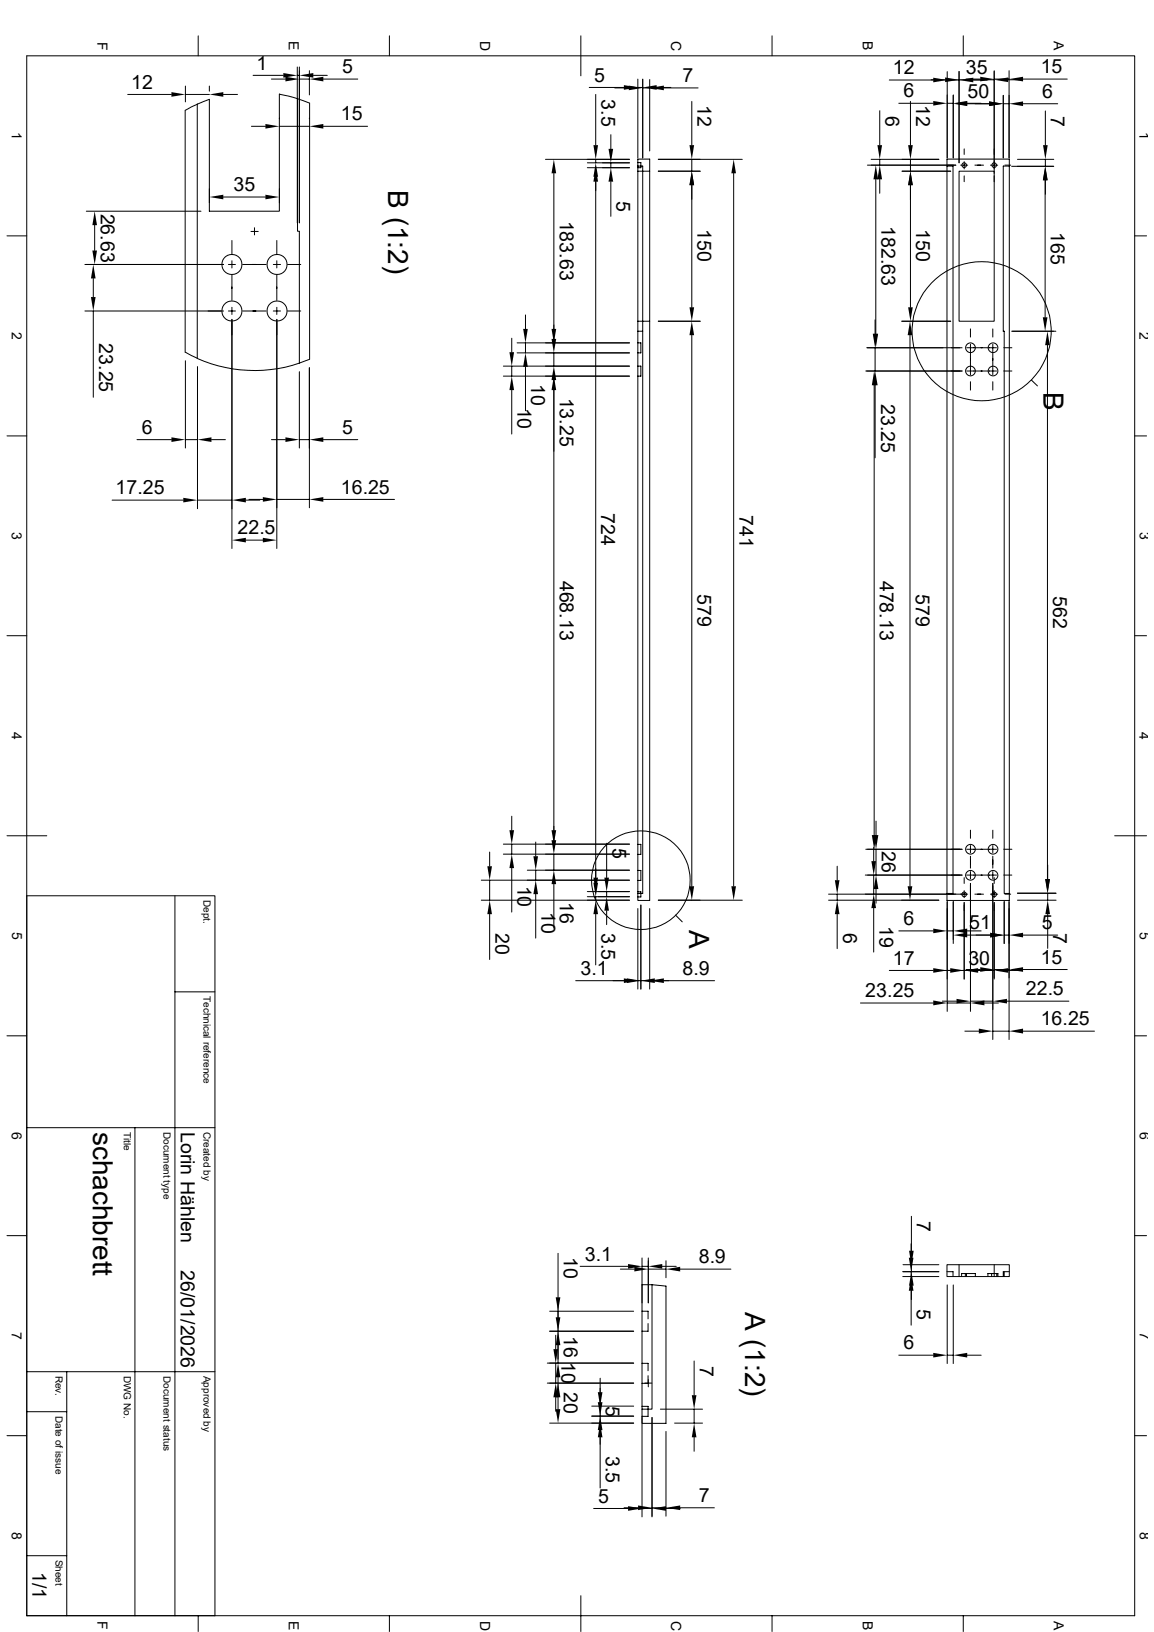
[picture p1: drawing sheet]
<svg xmlns="http://www.w3.org/2000/svg" width="210mm" height="297mm" viewBox="0 0 210 297" stroke-linecap="round" stroke-linejoin="round" font-family="sans-serif">
<g fill="none" stroke="#000" stroke-width=".18">
<path d="M4.9 10.2h201.6v283.8h-201.6zM23.2 17.2h8M33.7 15.7v2.8M33.7 17.2h4.4M35.9 19l-2.2 1.1M36.1 6.5v3.7M38.1 15.7v.9M40.6 17.2h2.6M46.1 13.7h5.5M49.4 14.4h2.5M50.8 17.1v21.3h-12.7v-20.3l-2.2 .9M50.8 17.1l2.5 .6 3 1.1v46.6a25.7 25.7 0 0 1-20.4-.2v-46.3"/>
<path d="M54.1 12.2v28.4M54.1 13.7h.4M54.1 17.9v24.2h.4v24M54.5 12.2v28.4M54.5 14.4h1.8M56.3 12.9v4.4M57 13.7h2.6M58.8 14.4h6.3M70.9 6.5v3.7M105.7 6.5v7.3M107.2 15.9h6.3M108.4 17.2v9.2"/>
<path d="M111.9 16h2.5M116.1 14.4v14.3M116.1 15.9h.9M117 14.4v14.3M117 16h1.2M118.2 14.5v13M119.5 15.9h2.6M120.8 16h6.2M125.9 18.5v7.9M140.5 6.5v3.7M161.8 14.6h8M163.6 18.8h6.2"/>
<path d="M165.7 18.5v7.9M169.5 14.5h2.5M172.4 13v15.7M172.4 18.8h1.1M172.4 14.6h2.1M173.5 17.3v11.4M174.5 13v16.6M174.5 14.5h6.4M175.3 6.5v3.7M175.8 14.4h2.6M176 18.8h2.6M176 18.9h4"/>
<path d="M177.1 14.6h2.6M180.9 12.9v18.6M180.9 14.4h2.7M182.6 17.4v11.3M182.6 18.9h1M183.5 14.5h2.5M183.6 12.9v15.8M186.2 18.9h6.3M186.2 14.4h8M15.7 38.4h20.9M33.7 20.1v44M40.6 35.9h7.7"/>
<path d="M45.8 23h2.5M50.8 21.5v.1M50.8 23h5.5M50.8 34.3v2.6M58.8 23h8.1M99.3 29h15.3M100.8 31.5v30.2M106.9 29.6h7.7M108.4 29v.6M108.4 32.2v128.5M111.2 24.5v2.6M111.2 29.6v.9"/>
<path d="M111.2 33.1v6.3M114.6 30.5h-7.7M116.1 29h2.1v134.9h-2.1v-1.3h.9v-132.4h-.9zM116.1 30.2v30.1h.9M116.1 29.6h.5v.9h-.5M116.1 31.2h2.1M125.9 29v2.2M125.9 33.7v22.2M127.4 31.2h-7.6M133.5 31.5v129.8M135.1 29h-15.3M157.9 30.1h16"/>
<path d="M158.5 29h12.4M159.4 32.6v28.1M160.1 20.2v6.2M160.1 29v1.1M160.1 32.6v2.6M164.2 31.2h8.8M165.7 33.7v22.2M165.7 29v2.2M172.3 30.2h1.1v132.4h-1.1zM172.3 30.2v-1.2h11.4v1.2h-1.1v30.1h.2v102.3h.9M174.5 31.2h6.4v27.3h-6.4zM174.8 30.1h1.3"/>
<path d="M175.5 27.1v1M175.5 29.4v1.3M175.5 32v1.1M177.4 30.1h1.6M180.3 30.1h1.3M180.9 32v1.1M182.9 30.1h1M183.7 30.2v133.7h-11.4v-1.3M185.2 29h6.6M190.2 20.2v6.2M190.2 29v1.3M190.2 32.8v24.9"/>
<path d="M191.8 30.3h-7.7M1.3 42.9h3.6M15.5 56.6h25.2M17 50.7v3.4M17 56.6v15.7M17.2 41v4.6M40.7 48.1h-25.2M41.6 48.1h1.2M41.6 56.6h1.2M42.2 58.1v41.7M42.2 43.8v2.4M42.2 47.5v1.3"/>
<path d="M42.2 50.1v4.6M42.2 55.9v1.3M44.2 48.1h4.2M44.2 56.6h4.2M45.7 42.1h1.3M46.3 41.4v1.4M49.7 48.1h1.4M49.7 56.6h1.4M50.4 58.1v41.7M50.4 43.8v2.4M50.4 47.5v1.3M50.4 50.1v4.6"/>
<path d="M50.4 55.9v1.3M52.3 48.1h2.4M52.3 56.6h2.4M95.6 57.3v2.6M116.1 58.5h2.1M119.8 58.5h7.6M159.3 58.2v2.5M164.1 58.5h8.9M176.6 59.9v1.4M180.7 59.9v1.4M206.5 42.9h2.2M1.3 79.3h3.6"/>
<path d="M33.7 64.1l2.2 1.1M33.7 65.7v15.8M35.9 66.8v25.8M54.5 67.6v13.9M56.3 66.9v25.5M91.6 66.6h23M91.6 68.5h23M93.1 61.6v2.5M93.1 66.6v1.9M93.1 71v8M94.1 62.4h20.5M94.1 64.2h20.5"/>
<path d="M95.6 62.4v1.8M95.6 66.8v8M100.8 64.2v2.4M100.8 69.2v83.7M116.1 66.6h.5v1.9h-.5M116.1 62.4h.5v1.8h-.5M116.1 60.3v102.3M125.9 61v100.3M157.6 67.5h17.5M157.7 63.3h17.4M159.1 70.1v81.9M159.3 63.3v4.2"/>
<path d="M159.3 70.1v13.2M165.6 61v100.3M175.9 63.3h5.5M175.9 67.5h5.5M176.6 62.7v1.3M176.6 64.1v2.7M176.6 66.9v1.3M176.6 69.5v1.5M180.7 62.7v1.3M180.7 64.1v2.7M180.7 66.9v1.3M180.7 69.5v1.5"/>
<path d="M182.7 63.3h1.5M182.7 67.5h1.5M184.1 60.3h8.1M187.7 69.2l1.1 1M190.6 62.8v97.2M206.5 79.3h2.2M20.4 91h13M24.9 80h6.3M33.7 80h2.2M35.9 91h6.3M38.5 80h2.5M44.7 98.3h3.1"/>
<path d="M44.7 91h2.6M45.3 90.9h2.5M49.4 80h2.5M50.4 90.9h5.9M54.5 80h1.8M58.8 90.9h13M58.8 80h6.3M1.3 115.7h3.6M206.5 115.7h2.2M1.3 152.1h7.2M89.1 155.1v2.5M91.6 153.6h23"/>
<path d="M91.6 155.4h23M93.1 148.5v2.6M93.1 153.6v1.8M93.1 158v8M96 158.4h18.6M97.5 153.2v2.6M97.5 158.4v1.8M100.8 155.4v3M110.4 153.5v6.2M116.1 158.4h.5v1.8h-.5M116.1 153.7h.5v1.8h-.5M152.4 157.6v2.6"/>
<path d="M157.5 159.3h17.6M157.6 154.6h17.5M159 154.2v2.5M159 159.3v3.4M159.4 149.4v2.6M159.4 154.6v4.7M175.5 159.7v1.1M175.9 154.6h5.5M175.9 159.3h5.5M176.6 151.1v1.5M176.6 153.9v1.3M176.6 155.8v2.2"/>
<path d="M176.6 158.6v1.3M180.7 151.1v1.5M180.7 153.9v1.3M180.7 155.8v2.2M180.7 158.6v1.3M180.9 159.7v1.1M182.7 154.6h1.5M182.7 159.3h1.5M190.7 157.4v2.6M202.9 152.1h5.8M4.9 163h34.2v131M31.8 163v131"/>
<path d="M87.6 163.8h27M87.6 160.2h27M89.1 160.2v3.6M89.1 166.4v8.2M97.5 162.7v8M100.8 160.9v8M106.9 163.2h7.7M108.4 163.2v.6M108.4 166.4v9.2M110.4 162.3v.9M110.4 165.7v2.6M114.1 178.5h-9.3"/>
<path d="M114.6 162.3h-7.7M116.1 162.3h.5v.9h-.5M116.1 165.4v14.6M116.6 164.7v15.3M118.2 165.4v14.6M118.2 178.5h-2.1M119.8 163.8h15.3M122.9 166.5l1.3 1.3M130 178.5h-10.8M150.8 162.7h25.3M150.8 163.8h20.1M152.4 162.7v1.1"/>
<path d="M152.4 166.4v6.2M159 165.3v8M159.4 161.8v2.6M161.8 176.6h8M163.6 169.4h6.2M170.4 176.6h10.5M172.4 164.1v20M172.4 169.4h1.1M173.5 164.1v7.6M175.5 162.1v1.3M175.5 164.3v13.9M175.8 176.4h2.6"/>
<path d="M176 169.4h2.6M176 170.2h4.2M176.6 160.8v23.3M177.4 162.7h1.6M180.3 162.7h1.3M180.7 160.8v28.4M180.9 162.1v1.3M180.9 164.3v13.9M180.9 176.4h2.7M182.8 164.1v7.6M182.8 170.2h.8M182.9 162.7h1"/>
<path d="M183.5 176.6h2.5M183.6 164.1v25.1M185.2 163.8h7M185.2 162.6h7M186.2 170.2h6.3M186.2 176.4h8M190.7 162.6v1.2M190.7 166.4v6.2M1.3 188.5h3.6M31.8 180.5h7.3M156.6 182.5h13.2M171.5 182.2h2.6"/>
<path d="M172.4 182.5h4.2M175.6 187.7h2.5M176.6 182.2h4.1M179.2 182.5h2.5M180.7 187.7h2.9M183.3 182.2h11.2M186.2 187.7h13M206.5 188.5h2.2M4.9 205.2h34.2M24.6 205.2v88.8M1.3 224.9h3.6M100 238.6h15.3"/>
<path d="M101.6 228.1v8M101.6 237.2v10.9M105.6 230.5h8.7M112.9 231h2.5M116.8 233.8h1.9l2.5 .3v24.9h-4.4v-2.5h1.9v-22.7M116.8 238.6h1.1v1.4M116.8 228.9v27.6M116.8 230.5h1.2M118 231h3.2M118 228.9v8.2M120.5 230.5h2.6M121.2 229.4v3.1"/>
<path d="M123.8 231h9.2M164.3 231.4h6.6M164.3 232.3h6.6M164.3 230.2h6.6M165.8 226.4v2.5M165.8 231.4v.9M165.8 234.9v6.3M165.9 221.4v6.2M165.9 230.2v1.2M165.9 234v2.5M172.3 230.2h11.4v2.1h-11.4zM172.3 231.4h1.1v.9"/>
<path d="M172.4 233.8v14.4M173.5 233.8v14.4M174.5 230.2v2.1M175.7 231.8v.5M175.9 231.8h-.9v.5M175.9 231.8h1.6v.5M175.9 231.8v.5M180.5 231.8h.9M180.5 231.8h-.7v.5M180.5 231.8v.5M180.9 230.2v2.1M181.4 231.8h.2v.5"/>
<path d="M181.4 231.8v.5M182.8 231.4v.9M183.7 231.4h-1.1v.9M206.5 224.9h2.2M4.9 256.9h7.2M4.9 249.6h34.2M12.1 249.6v44.4M99.6 251.7h15.7M99.6 248.1h15.7M100 242.3h15.3M101.1 243v2.5M101.1 248.1v3.6"/>
<path d="M101.1 254.3v2.5M101.6 254.3v2.2M101.6 250.7v2.5M107.7 257.7h7.6M107.7 255.9h7.6M109.2 250.8v4.4M109.2 255.9v3.1M115.3 259h-15.3M116.8 255.9h1.1v1.9h-1.1M116.8 248.1h1.1v1.4M116.8 258v18.1M117.9 250.4v1.4"/>
<path d="M117.9 240.9v1.4h-1.1M118 251.1v1.3M118.6 251.7l-1.8 .1M118.7 258v18.1M120.2 256.5h7.6M122.8 259h5M126.3 247.7v6.2M126.3 256.5v2.5M163.6 246.6h6.2M172.4 246.6h1.1M176 246.6h2.6M1.3 261.3h3.6"/>
<path d="M108 274.5h6.3M109.2 260.3v10.5M113.6 274.4h2.5M116.8 274.5h1.9M118.7 274.4h2.5M121.2 274.5h2.6M121.2 260.5v15.4M123.8 274.4h6.2M126.3 261.6v2.5M206.5 261.3h2.2M4.9 283.1h7.2M36.1 294v2.9"/>
<path d="M70.9 294v2.9M105.7 290.4v6.5M140.5 294v2.9M175.3 294v2.9"/>
<circle cx="175.5" cy="30.1" r=".43"/>
<circle cx="180.9" cy="30.1" r=".43"/>
<circle cx="42.2" cy="48.1" r="1.83"/>
<circle cx="42.2" cy="56.6" r="1.83"/>
<circle cx="50.4" cy="56.6" r="1.83"/>
<circle cx="50.4" cy="48.1" r="1.83"/>
<circle cx="176.6" cy="67.5" r=".88"/>
<circle cx="176.6" cy="63.3" r=".88"/>
<circle cx="178.6" cy="60.3" r="12.7"/>
<circle cx="180.7" cy="63.3" r=".88"/>
<circle cx="180.7" cy="67.5" r=".88"/>
<circle cx="176.6" cy="159.3" r=".88"/>
<circle cx="176.6" cy="154.6" r=".88"/>
<circle cx="180.7" cy="159.3" r=".88"/>
<circle cx="180.7" cy="154.6" r=".88"/>
<circle cx="116.6" cy="160.2" r="9"/>
<circle cx="175.5" cy="162.8" r=".43"/>
<circle cx="180.9" cy="162.8" r=".43"/>
</g>
<g fill="#000">
<path d="M31.2 16.8l2.5 .4-2.5 .4zM38.1 17.2l2.5-.4v.8zM51.6 13.3l2.5 .4-2.5 .4zM51.9 14l2.6 .4-2.6 .4zM54.5 13.7l2.5-.4v.8zM56.3 14.4l2.5-.4v.8zM113.5 15.5l2.6 .4-2.6 .4zM114.4 15.6l2.6 .4-2.6 .4zM117 15.9l2.5-.4v.8zM118.2 16l2.6-.4v.8zM169.8 18.4l2.6 .4-2.6 .4zM169.8 14.1l2.6 .5-2.6 .4z"/>
<path d="M172 14.1l2.5 .4-2.5 .4zM173.5 18.9l2.5-.4v.8zM173.5 18.8l2.5-.4v.8zM174.5 14.6l2.6-.5v.9zM178.4 14l2.5 .4-2.5 .4zM180 18.5l2.6 .4-2.6 .4zM180.9 14.5l2.6-.4v.8zM183.6 18.9l2.6-.4v.8zM183.6 14.4l2.6-.4v.8zM38.1 35.9l2.5-.5v.9zM48.3 35.4l2.5 .5-2.5 .4zM48.3 22.6l2.5 .4-2.5 .4z"/>
<path d="M56.3 23l2.5-.4v.8zM100.8 29l.4 2.5h-.8zM108.4 30.5l.4 2.6h-.8zM108.4 29.6l.4 2.6h-.8zM108 26.4h.8l-.4 2.6zM110.7 27.1h.9l-.4 2.5zM111.2 30.5l.4 2.6h-.9zM125.9 31.2l.4 2.5h-.8zM125.5 26.4h.8l-.4 2.6zM133.5 29l.4 2.5h-.8zM159.4 30.1l.4 2.5h-.8zM160.1 30.1l.4 2.5h-.8z"/>
<path d="M159.7 26.4h.8l-.4 2.6zM165.7 31.2l.4 2.5h-.8zM165.3 26.4h.8l-.4 2.6zM190.2 30.3l.4 2.5h-.8zM190.2 30.3l.5 2.5h-.9zM189.8 26.4h.9l-.5 2.6zM17 48.1l.4 2.6h-.8zM16.6 54.1h.8l-.4 2.5zM16.8 45.6h.9l-.5 2.5zM17.2 38.4l.5 2.6h-.9zM95.2 59.9h.9l-.5 2.5zM100.4 59.9h.8l-.4 2.5z"/>
<path d="M125.5 55.9h.8l-.4 2.6zM165.3 55.9h.8l-.4 2.6zM189.8 57.7h.8l-.4 2.6zM31.2 79.6l2.5 .4-2.5 .4zM35.9 80l2.6-.4v.8zM51.9 79.6l2.6 .4-2.6 .4zM56.3 80l2.5-.4v.8zM92.7 64.1h.9l-.5 2.5zM93.1 68.5l.5 2.5h-.9zM95.6 64.2l.5 2.6h-.9zM100.4 61.7h.8l-.4 2.5zM100.8 66.6l.4 2.6h-.8z"/>
<path d="M100.8 68.5l.4 2.5h-.8zM125.9 58.5l.4 2.5h-.8zM159.1 67.5l.4 2.6h-.8zM158.8 60.7h.9l-.4 2.6zM159.3 67.5l.4 2.6h-.9zM159 60.7h.8l-.4 2.6zM165.6 58.5l.4 2.5h-.8zM190.6 60.3l.5 2.5h-.9zM33.4 90.6l2.5 .4-2.5 .4zM42.2 91l2.5-.4v.8zM42.2 98.3l2.5-.4v.8zM47.8 90.5l2.6 .4-2.6 .4z"/>
<path d="M47.8 97.9l2.6 .4-2.6 .4zM56.3 90.9l2.5-.4v.8zM88.7 157.6h.8l-.4 2.6zM92.7 151.1h.9l-.5 2.5zM93.1 155.4l.5 2.6h-.9zM97.1 155.8h.8l-.4 2.6zM100.4 151.1h.8l-.4 2.5zM100.4 152.9h.8l-.4 2.5zM108 159.7h.8l-.4 2.6zM110 159.7h.8l-.4 2.6zM158.6 156.7h.8l-.4 2.6zM158.7 152h.8l-.4 2.6z"/>
<path d="M159 152h.9l-.5 2.6zM190.2 160h.9l-.5 2.6zM190.2 160h.9l-.4 2.6zM89.1 163.8l.4 2.6h-.8zM97.5 160.2l.4 2.5h-.8zM100.8 158.4l.4 2.5h-.8zM108 160.7h.8l-.4 2.5zM108.4 163.8l.4 2.6h-.8zM110.4 163.2l.4 2.5h-.8zM113.5 178.1l2.6 .4-2.6 .4zM114.1 178.1l2.5 .4-2.5 .4zM116.6 178.5l2.6-.4v.8z"/>
<path d="M118.2 178.5l2.6-.4v.8zM125.5 161.3h.8l-.4 2.5zM133.1 161.3h.8l-.4 2.5zM151.9 160.2h.9l-.4 2.5zM152.4 163.8l.4 2.6h-.9zM159 162.7l.4 2.6h-.8zM159.4 159.3l.5 2.5h-.9zM165.2 161.3h.8l-.4 2.5zM169.8 169l2.6 .4-2.6 .4zM169.8 176.2l2.6 .4-2.6 .4zM172.9 176.2l2.6 .4-2.6 .4zM173.5 169.4l2.5-.4v.8z"/>
<path d="M173.5 170.2l2.5-.4v.8zM175.5 176.6l2.5-.4v.8zM178.4 176l2.5 .4-2.5 .5zM180.2 169.8l2.6 .4-2.6 .4zM180.9 176.6l2.6-.4v.8zM183.6 170.2l2.6-.4v.8zM183.6 176.4l2.6-.4v.9zM190.7 163.8l.4 2.6h-.9zM169.8 182.1l2.6 .4-2.6 .5zM174.1 181.8l2.5 .4-2.5 .4zM178.1 187.2l2.6 .5-2.6 .4zM176.6 182.5l2.6-.4v.9z"/>
<path d="M180.7 182.2l2.6-.4v.8zM183.6 187.7l2.6-.5v.9zM101.1 239.7h.9l-.4 2.6zM101.1 236.1h.9l-.4 2.5zM114.3 230l2.5 .5-2.5 .4zM115.4 230.5l2.6 .5-2.6 .4zM118 230.5l2.5-.5v.9zM121.2 231l2.6-.5v.9zM165.4 228.9h.8l-.4 2.5zM165.8 232.3l.4 2.6h-.8zM165.9 231.4l.4 2.6h-.9zM165.4 227.6h.9l-.4 2.6z"/>
<path d="M101.1 251.7l.5 2.6h-.9zM100.7 245.5h.9l-.5 2.6zM101.1 256.5h.9l-.4 2.5zM101.6 251.7l.4 2.6h-.9zM101.6 248.1l.4 2.6h-.9zM101.6 242.3l.4 2.5h-.9zM108.8 255.2h.8l-.4 2.5zM108.8 253.4h.8l-.4 2.5zM125.9 253.9h.8l-.4 2.6zM169.8 246.2l2.6 .4-2.6 .5zM173.5 246.6l2.5-.4v.9zM109.2 259l.4 2.6h-.8z"/>
<path d="M109.2 257.7l.4 2.6h-.8zM114.3 274.1l2.5 .4-2.5 .5zM116.1 274l2.6 .4-2.6 .4zM118.7 274.5l2.5-.4v.9zM121.2 274.4l2.6-.4v.8zM126.3 259l.4 2.6h-.8z"/>
</g>
<g font-size="5.1">
<text x="70.7" y="34.6" transform="rotate(90 70.7 34.6)">B (1:2)</text>
<text x="189.9" y="71.3" transform="rotate(90 189.9 71.3)">B</text>
<text x="125.4" y="169.2" transform="rotate(90 125.4 169.2)">A</text>
<text x="16.9" y="206" transform="rotate(90 16.9 206)">schachbrett</text>
<text x="135.6" y="238.8" transform="rotate(90 135.6 238.8)">A (1:2)</text>
</g>
<g font-size="3.6">
<text x="23.9" y="16.2">12</text>
<text x="46.7" y="12.7">1</text>
<text x="62.3" y="13.3">5</text>
<text x="108.1" y="14.9">5</text>
<text x="124.2" y="15">7</text>
<text x="162.5" y="13.5">12</text>
<text x="164.4" y="17.7">6</text>
<text x="175.8" y="13.5">35</text>
<text x="176.1" y="17.8">50</text>
<text x="189.4" y="13.3">15</text>
<text x="189.7" y="17.8">6</text>
<text x="62" y="21.9">15</text>
<text x="109.5" y="18.1" transform="rotate(90 109.5 18.1)">3.5</text>
<text x="126.9" y="19.1" transform="rotate(90 126.9 19.1)">12</text>
<text x="161.2" y="21" transform="rotate(90 161.2 21)">6</text>
<text x="166.7" y="19.1" transform="rotate(90 166.7 19.1)">12</text>
<text x="191.3" y="21" transform="rotate(90 191.3 21)">7</text>
<text x="42.5" y="34.8">35</text>
<text x="18.3" y="38.9" transform="rotate(90 18.3 38.9)">26.63</text>
<text x="101.9" y="40.1" transform="rotate(90 101.9 40.1)">183.63</text>
<text x="112.2" y="36.5" transform="rotate(90 112.2 36.5)">5</text>
<text x="127" y="41.7" transform="rotate(90 127 41.7)">150</text>
<text x="160.4" y="41.1" transform="rotate(90 160.4 41.1)">182.63</text>
<text x="166.8" y="41.7" transform="rotate(90 166.8 41.7)">150</text>
<text x="191.3" y="42.2" transform="rotate(90 191.3 42.2)">165</text>
<text x="18" y="62.5" transform="rotate(90 18 62.5)">23.25</text>
<text x="96.7" y="69.9" transform="rotate(90 96.7 69.9)">10</text>
<text x="94.2" y="74.2" transform="rotate(90 94.2 74.2)">10</text>
<text x="101.9" y="72.3" transform="rotate(90 101.9 72.3)">13.25</text>
<text x="160.4" y="73.5" transform="rotate(90 160.4 73.5)">23.25</text>
<text x="25.8" y="78.9">6</text>
<text x="62.3" y="78.9">5</text>
<text x="21" y="90">17.25</text>
<text x="62" y="89.8">16.25</text>
<text x="109.4" y="93.4" transform="rotate(90 109.4 93.4)">724</text>
<text x="134.6" y="93.7" transform="rotate(90 134.6 93.7)">741</text>
<text x="43.2" y="97.2">22.5</text>
<text x="101.9" y="105.7" transform="rotate(90 101.9 105.7)">468.13</text>
<text x="160.1" y="105.7" transform="rotate(90 160.1 105.7)">478.13</text>
<text x="127" y="108.2" transform="rotate(90 127 108.2)">579</text>
<text x="166.7" y="108.2" transform="rotate(90 166.7 108.2)">579</text>
<text x="191.7" y="108.5" transform="rotate(90 191.7 108.5)">562</text>
<text x="111.5" y="154.3" transform="rotate(90 111.5 154.3)">5</text>
<text x="160.5" y="154.9" transform="rotate(90 160.5 154.9)">26</text>
<text x="94.2" y="161.2" transform="rotate(90 94.2 161.2)">10</text>
<text x="98.6" y="165.9" transform="rotate(90 98.6 165.9)">10</text>
<text x="101.9" y="164.1" transform="rotate(90 101.9 164.1)">16</text>
<text x="90.2" y="169.8" transform="rotate(90 90.2 169.8)">20</text>
<text x="109.5" y="169.8" transform="rotate(90 109.5 169.8)">3.5</text>
<text x="153.4" y="169.8" transform="rotate(90 153.4 169.8)">6</text>
<text x="160.1" y="168.4" transform="rotate(90 160.1 168.4)">19</text>
<text x="164.4" y="168.4">6</text>
<text x="176.4" y="169.1">51</text>
<text x="189.6" y="169.1">5</text>
<text x="191.7" y="169.8" transform="rotate(90 191.7 169.8)">7</text>
<text x="105.7" y="177.4">3.1</text>
<text x="124.2" y="177.4">8.9</text>
<text x="162.5" y="175.6">17</text>
<text x="176.2" y="175.6">30</text>
<text x="189.4" y="175.4">15</text>
<text x="157.5" y="181.4">23.25</text>
<text x="186.7" y="181.1">22.5</text>
<text x="189.4" y="186.6">16.25</text>
<text x="32.9" y="206" transform="rotate(90 32.9 206)">Lorin Hählen</text>
<text x="166.9" y="222.2" transform="rotate(90 166.9 222.2)">7</text>
<text x="32.9" y="231.1" transform="rotate(90 32.9 231.1)">26/01/2026</text>
<text x="102.6" y="228.7" transform="rotate(90 102.6 228.7)">10</text>
<text x="106.4" y="229.4">3.1</text>
<text x="127.2" y="229.9">8.9</text>
<text x="166.9" y="238.3" transform="rotate(90 166.9 238.3)">5</text>
<text x="102.6" y="243.1" transform="rotate(90 102.6 243.1)">16</text>
<text x="164.4" y="245.6">6</text>
<text x="102.2" y="247.8" transform="rotate(90 102.2 247.8)">10</text>
<text x="127.3" y="248.5" transform="rotate(90 127.3 248.5)">7</text>
<text x="102.6" y="253.4" transform="rotate(90 102.6 253.4)">20</text>
<text x="110.3" y="255.8" transform="rotate(90 110.3 255.8)">5</text>
<text x="110.3" y="265" transform="rotate(90 110.3 265)">3.5</text>
<text x="108.9" y="273.5">5</text>
<text x="127.2" y="273.4">7</text>
<text x="5.9" y="286.1" transform="rotate(90 5.9 286.1)">1/1</text>
</g>
<g font-size="2.5">
<text x="17.7" y="7.6" transform="rotate(90 17.7 7.6)">F</text>
<text x="52.6" y="7.5" transform="rotate(90 52.6 7.5)">E</text>
<text x="87.4" y="7.5" transform="rotate(90 87.4 7.5)">D</text>
<text x="122.2" y="7.5" transform="rotate(90 122.2 7.5)">C</text>
<text x="157" y="7.5" transform="rotate(90 157 7.5)">B</text>
<text x="191.8" y="7.5" transform="rotate(90 191.8 7.5)">A</text>
<text x="2.2" y="24" transform="rotate(90 2.2 24)">1</text>
<text x="207.4" y="24" transform="rotate(90 207.4 24)">1</text>
<text x="2.2" y="60.4" transform="rotate(90 2.2 60.4)">2</text>
<text x="207.4" y="60.4" transform="rotate(90 207.4 60.4)">2</text>
<text x="2.2" y="96.8" transform="rotate(90 2.2 96.8)">3</text>
<text x="207.4" y="96.8" transform="rotate(90 207.4 96.8)">3</text>
<text x="2.2" y="133.2" transform="rotate(90 2.2 133.2)">4</text>
<text x="207.4" y="133.2" transform="rotate(90 207.4 133.2)">4</text>
<text x="2.2" y="169.6" transform="rotate(90 2.2 169.6)">5</text>
<text x="207.4" y="169.6" transform="rotate(90 207.4 169.6)">5</text>
<text x="2.2" y="206" transform="rotate(90 2.2 206)">6</text>
<text x="207.4" y="206" transform="rotate(90 207.4 206)">6</text>
<text x="2.2" y="242.4" transform="rotate(90 2.2 242.4)">7</text>
<text x="207.4" y="242.4" transform="rotate(90 207.4 242.4)">7</text>
<text x="2.2" y="278.8" transform="rotate(90 2.2 278.8)">8</text>
<text x="207.4" y="278.8" transform="rotate(90 207.4 278.8)">8</text>
<text x="17.7" y="295.1" transform="rotate(90 17.7 295.1)">F</text>
<text x="52.6" y="295" transform="rotate(90 52.6 295)">E</text>
<text x="87.4" y="294.9" transform="rotate(90 87.4 294.9)">D</text>
<text x="122.2" y="294.9" transform="rotate(90 122.2 294.9)">C</text>
<text x="157" y="295" transform="rotate(90 157 295)">B</text>
<text x="191.8" y="295" transform="rotate(90 191.8 295)">A</text>
</g>
<g font-size="1.8">
<text x="37" y="163.7" transform="rotate(90 37 163.7)">Dept.</text>
<text x="37" y="181.2" transform="rotate(90 37 181.2)">Technical reference</text>
<text x="22.5" y="206" transform="rotate(90 22.5 206)">Title</text>
<text x="29.8" y="206" transform="rotate(90 29.8 206)">Document type</text>
<text x="37" y="206" transform="rotate(90 37 206)">Created by</text>
<text x="10.1" y="250.4" transform="rotate(90 10.1 250.4)">Rev.</text>
<text x="22.5" y="250.4" transform="rotate(90 22.5 250.4)">DWG No.</text>
<text x="29.8" y="250.4" transform="rotate(90 29.8 250.4)">Document status</text>
<text x="37" y="250.4" transform="rotate(90 37 250.4)">Approved by</text>
<text x="10.1" y="257.6" transform="rotate(90 10.1 257.6)">Date of issue</text>
<text x="10.1" y="283.9" transform="rotate(90 10.1 283.9)">Sheet</text>
</g>
</svg>
